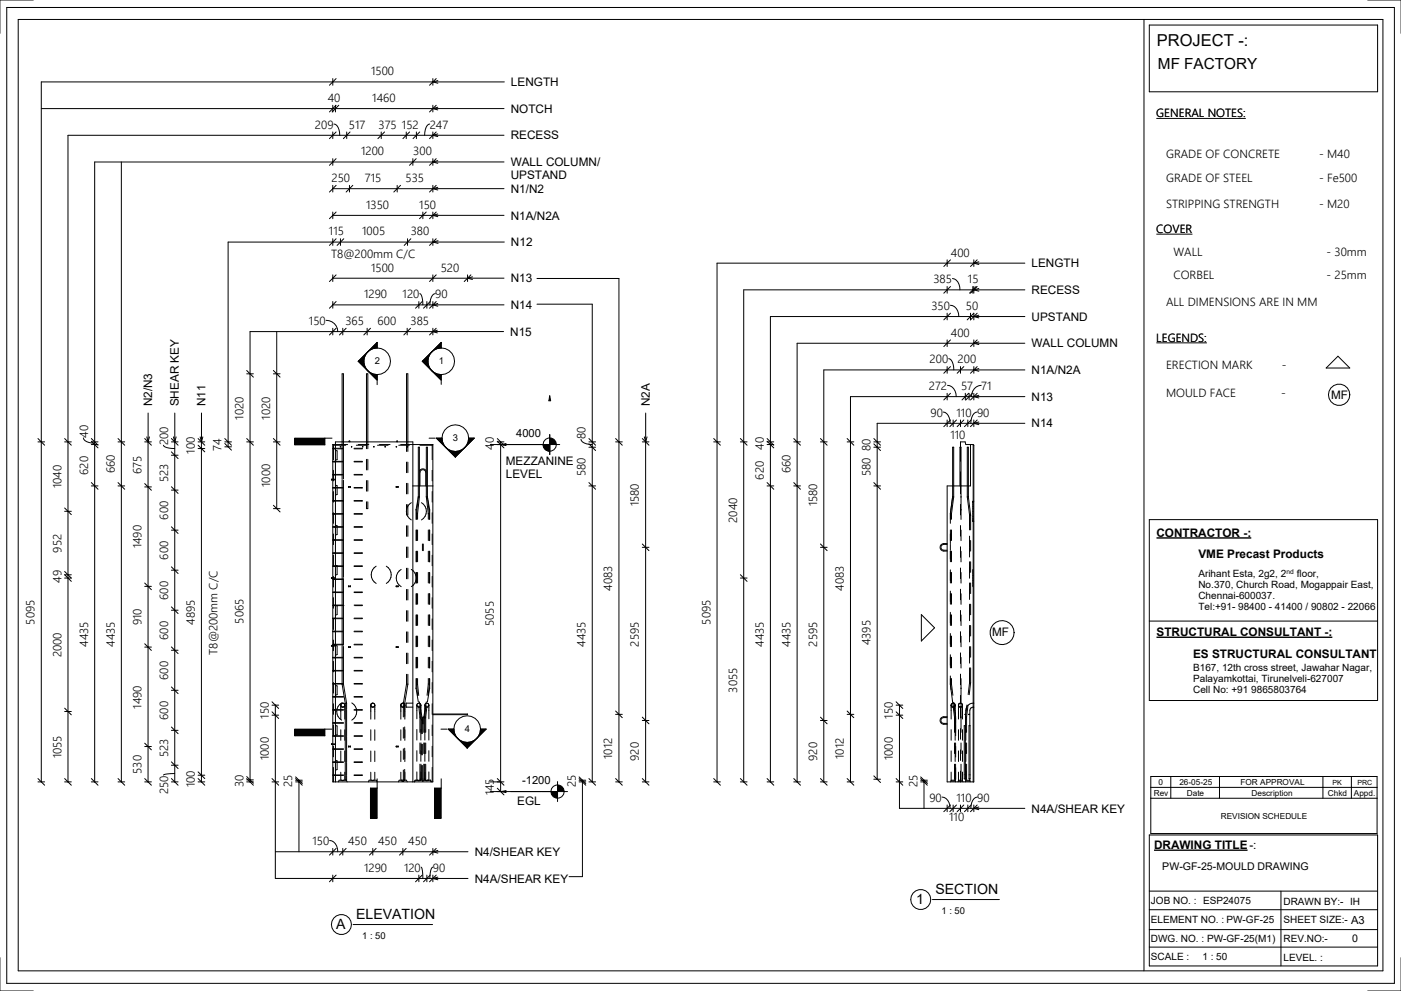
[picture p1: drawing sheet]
<svg xmlns="http://www.w3.org/2000/svg" width="420mm" height="297mm" viewBox="0 0 420 297" stroke-linecap="round" stroke-linejoin="round" font-family="sans-serif">
<g fill="#000">
<path d="M129.5 105.5l-.7 .8-.5 2h-1.7zM126.6 108.3h1.7l.1 1 1.1 1.8zM132.3 102.7v1.6l-2 .5-.8 .7zM129.5 111.1l.8 .7 2 .5v1.7zM88.4 131.4h9v2h-9zM102.1 133.9v.1zM105.4 133.9v.1zM108.8 133.9v.1zM112.1 133.9v.1zM115.5 133.9v.1zM118.8 133.9v.1zM122.2 133.9v.1z"/>
<path d="M130.9 131.4h1.6l.6 2 .6 .8zM136.5 135.4l1.1-.2 1.8-1-2.9 2.8zM133.7 134.2l1.8 1 1 .2v1.6zM140.5 131.4h1.7l-2.8 2.8 1-1.8zM150.2 133.3l1.5-.3v.5zM162.8 133.3h2v2a2 2 0 0 1-2-2zM164.8 131.3a2 2 0 0 1 2 2h-2zM289.4 214.1v.2zM290.6 214.1v.2zM130.3 236.3h2v9h-2z"/>
<path d="M162.8 133.3a2 2 0 0 0 2 2v-2zM164.8 118.6l-.2 1.5h.5z"/>
</g>
<g fill="none" stroke="#000" stroke-width=".3">
<path d="M99.8 23.6v2M99.8 31.6v2M99.8 39.6v2M100.1 37.2a3 3 0 0 1 1.8 3.4M100.6 31.6v2M100.8 39.6l-2 2M100.8 31.6l-2 2M100.8 23.6l-2 2M101.6 31.6l-2 2M104 39.6v2M105 39.6l-2 2M114.3 39.6v2"/>
<path d="M115.3 39.6l-2 2M121.8 39.6v2M122.8 39.6l-2 2M124.9 39.6v2M125.9 39.6l-2 2M128.8 37.2a3.1 3.1 0 0 0-1.5 3.4M129.8 23.6v2M129.8 31.6v2M129.8 39.6v2M130.8 39.6l-2 2M130.8 31.6l-2 2M130.8 23.6l-2 2"/>
<path d="M131.3 32.1l-1.5 .5 1.5 .4M131.3 24.2l-1.5 .4 1.5 .4M151.1 32.6h-138.7M151.2 24.6h-138.8v209.8M36.4 48.6v83.9M99.8 47.6v2M99.8 55.6v2M100.8 55.6l-2 2M100.8 47.6l-2 2M104.8 55.6v2M105.8 55.6l-2 2M119.1 55.6v2"/>
<path d="M120.1 55.6l-2 2M123.8 47.6v2M124.8 47.6l-2 2M129.8 47.6v2M129.8 55.6v2M130.8 55.6l-2 2M130.8 47.6l-2 2M131.3 56.2l-1.5 .4 1.5 .4M131.3 48.2l-1.5 .4 1.5 .4M131.3 40.2l-1.5 .4 1.5 .4M151.1 40.6h-130.7v193.8M151.1 48.6h-122.7v185.8"/>
<path d="M151.1 56.6h-51.3M99.8 63.6v2M99.8 71.6v2M100.8 71.6l-2 2M100.8 63.6l-2 2M102.1 71.6v2M103.1 71.6l-2 2M122.2 71.6v2M123.2 71.6l-2 2M126.8 63.6v2M127.8 63.6l-2 2M129.8 63.6v2"/>
<path d="M129.8 71.6v2M130.8 71.6l-2 2M130.8 63.6l-2 2M131.3 64.2l-1.5 .4 1.5 .4M131.4 72.2l-1.5 .4 1.5 .4M151.1 64.6h-51.3M151.2 72.6h-82.8v61.4M284 78.9h-69v53.6M83 99.4v53.1M97.8 96a3.4 3.4 0 0 1 3.5 3.4M99.6 99.4h-24.6v135M99.8 82.4v2"/>
<path d="M99.8 90.4v2M99.8 98.4v2M100.8 98.4l-2 2M100.8 82.4l-2 2M100.8 90.4l-2 2M102.8 98.4v2M103.8 98.4l-2 2M110.1 98.4v2M111.1 98.4l-2 2M122.1 98.4v2M123.1 98.4l-2 2M125.6 90.4v2"/>
<path d="M125.9 88a3.9 3.9 0 0 1 .9 3.4M126.6 90.4l-2 2M128 90.4v2M129 90.4l-2 2M129.8 82.4v2M129.8 90.4v2M129.8 98.4v2M130.5 88a3 3 0 0 0-1.6 3.4M130.8 98.4l-2 2M130.8 82.4l-2 2M130.8 90.4l-2 2M131.1 99l-1.5 .4 1.5 .4"/>
<path d="M131.3 91l-1.5 .4 1.5 .4M140.2 82.4v2M141.2 82.4l-2 2M141.7 83l-1.5 .4 1.5 .4M151 99.4h-51.2M151.1 83.4h-51.3M151.1 91.4h-51.3M161 91.2h16.6v143.2M161 83.5h24.6v150.9M284 86.9h-61v45.6M284 94.9h-53v37.6M74 112.1h2"/>
<path d="M74 111.1l2 2M82 112.1h2M82 111.1l2 2M126.6 108.3l5.7 5.7v-1.7M126.6 108.3h1.7M128.3 108.3a4 4 0 0 0 4 4M132.3 104.3a4 4 0 0 1 4 4 4 4 0 0 1-4 4M132.3 104.3a4 4 0 0 0-4 4 4 4 0 0 0 4 4M132.3 104.3a4 4 0 0 0-4 4M132.3 104.3v-1.6l-5.7 5.6M132.3 114.3v.9M164.8 118.6l.3 1.5h-.5z"/>
<path d="M284 102.9h-45v29.6M284 110.9h-37v21.6M284 118.9h-29v13.6M401.2 106.8l3.5 3.5h-7.1zM11.4 132.5h2M11.4 131.5l2 2M19.4 132.5h2M19.4 131.5l2 2M25 131.3a3.1 3.1 0 0 0 3.4 1.6M27.4 133.3h2M27.4 132.5h2M27.4 131.5l2 2"/>
<path d="M27.4 132.3l2 2M43.4 132.5h2M43.4 131.5l2 2M44 131l.4 1.5 .4-1.5M44.4 123.8v110.6M49 133.5a3.7 3.7 0 0 0 3.4 1M51.4 132.5h2M51.4 135.5l2 2M51.4 136.5h2M51.4 131.5l2 2M52 131l.4 1.5 .4-1.5M52.4 123.8v110.6"/>
<path d="M59.4 132.5h2M59.4 133.5l2 2M59.4 134.5h2M59.4 131.5l2 2M60 131l.4 1.5 .4-1.5M60.4 123.8v110.6M67.4 132.5h2M67.4 133l2 2M67.4 134h2M67.4 131.5l2 2M74 132.5h2M74 131.5l2 2"/>
<path d="M82 132.5h2M82 131.5l2 2M97.4 131.4v2h-9v-2h11.1M99.8 133.3v101.1h30v-101.1M99.8 133.3h4.4M99.8 133.3l.2 .2M100 133.5v4.3M100 133.5h3.7M100.6 135l.5 .2v2.6l-.5 .2M102.1 133.9v.1zM102.6 134.4v-22.3h.4v22.3l-3.2 .1 3.2 .1v3.7l-3.2 .1 3.2 .1v3.7l-3.2 .1 3.2 .1v1.2M102.6 134.6v3.7"/>
<path d="M102.6 138.5v3.7M104.7 132.5v-.3h.2v.3M104.7 132.3h.2M105.4 133.9v.1zM106.2 134.4h2.4v.2h-2.4M106.2 138.3h2.4v.2h-2.4M106.8 133.5h3.2M107.4 133.3h3.2M108.8 133.9v.1zM109.9 134.5v-22.4h.4v22.4M109.9 137.7v3.2M110.3 137.7v3.2"/>
<path d="M112.1 133.9v.1zM113.2 133.5h3.2M113.8 133.3h3.2M115.5 133.9v.1zM118.8 133.9v.1zM119 132.3h.2M119 132.5v-.3h.2v.3M119.6 133.5h3.1M120.1 133.3h9.7M121.9 135.4v-23.3h.4v23.3M121.9 138.5v3.2M122.2 133.9v.1z"/>
<path d="M122.3 138.5v3.2M125.9 133.5h3.7M128.7 131.4h1.8M129.6 133.5v4.3M129.8 133.3l-.2 .2M132.5 131.4a4 4 0 0 1 4-4 4 4 0 0 1 4 4M132.5 131.4a4 4 0 0 0 4 4 4 4 0 0 0 4-4M132.5 131.4a4 4 0 0 0 4 4M132.5 131.4h-1.6l5.6 5.6M136.5 135.4v1.6M140.5 131.4a4 4 0 0 1-4 4M140.5 131.4h1.7l-5.7 5.6"/>
<path d="M147 133.3h20.8M150.2 133.3l1.5-.3v.5zM162.8 133.3a2 2 0 0 0 2 2M164.8 130.3v6M174.2 131.7a3.1 3.1 0 0 0 3.4 1.6M176.6 132.5h2M176.6 134.1h2M176.6 133.1l2 2M176.6 131.5l2 2M184.6 132.5h2M184.6 131.5l2 2M192.6 132.5h2"/>
<path d="M192.6 131.5l2 2M193.2 131l.4 1.5 .4-1.5M193.6 123.8v110.6M284 126.9h-21v5.6M291.8 133.3h-2.2l-.2-.8h-1.4v5.8M291.8 133.3v101.1M291.8 133.3l.2 .2v100.9h-8v-88.7h7v-12.4M19.4 152.3l2 2M19.4 153.3h2M27.4 145.7h2M27.4 144.7l2 2M43.4 145l2 2"/>
<path d="M43.4 146h2M51.4 157.9l2 2M51.4 158.9h2M51.4 145.9l2 2M51.4 146.9h2M82 152.5h2M82 151.5l2 2M99.5 143.7v.2M100 141v3.2M100 147.4v3.1M100 153.7v3.2M100.6 145.4l.5 .2v2.6l-.5 .2"/>
<path d="M100.6 157.4l.5 .2v2.6l-.5 .2M100.6 143.7h-1.2v.2h1.2M102.6 142.4v1.3M102.6 143.9v2.2M102.6 146.3v3.8M102.6 150.2v3.8M102.6 154.1v3.8M102.6 158.1v3.7M103 144v2.1l-3.2 .1 3.2 .1v3.8h-3.2l3.2 .1v3.8l-3.2 .1h3.2v3.8l-3.2 .1 3.2 .1v3.7l-3.2 .1 3.2 .1v3.7l-3.2 .1 3.2 .1v3.8h-3.2l3.2 .1v3.3M104.5 145.9h.6v.2h-.6zM104.5 145.9v.2M105 145.9v.2"/>
<path d="M106.2 142.2h2.4v.2h-2.4M106.2 146.1h2.4v.2h-2.4M106.2 150.1h2.4v.1h-2.4M106.2 154h2.4v.1h-2.4M106.2 157.9h2.4v.2h-2.4M109.9 150.4v2.1h.4v-2.1M109.9 144.1v3.1M110.3 144.1v3.1M118.8 145.9h.6v.2h-.6zM119.3 145.9v.2M121.9 144.9v3.2M121.9 151.3v3.1"/>
<path d="M121.9 157.6v3.2M122.3 144.9v3.2M122.3 151.3v3.1M122.3 157.6v3.2M123.3 150.7a2.99 2.99 0 0 0 0 5.2M123.8 145.7h6M124.8 158.9v3.2M124.9 158.9v3.2M125.2 158.9v3.2M125.3 149.8a17.4 17.4 0 0 0-.5 5.9M125.4 149l-.1 .6M125.4 149v-14.9h.4v14.8l-.6 6.8"/>
<path d="M125.4 149l-.5 6.7M125.9 145.7v-4a.87 .87 0 0 1 .9-.9 .87 .87 0 0 1 .9 .9v4M126.4 150.7a2.99 2.99 0 0 1 0 5.2M127.8 141.3a1.11 1.11 0 0 0-1-.7 1.11 1.11 0 0 0-1 .7M127.8 149h.1M128.2 149h.1M128.2 149l.5 6.7M128.2 149v-14.9h-.4v14.8l.6 5.1M128.2 149l.1 .6M128.3 149.8a17.4 17.4 0 0 1 .5 5.9M128.4 154h.1M128.4 154v1.7"/>
<path d="M128.4 158.9v3.2M128.7 158.9v3.2M128.8 158.9v3.2M129.6 141v3.2M129.6 147.4v3.1M129.6 153.7v3.2M176.6 145.7h2M176.6 144.7l2 2M285 158.9v3.2M285.3 158.9v3.2M285.3 154v1.7M285.3 154l.7-5.1v-14.8h-.4v14.8l-.6 5v1.8"/>
<path d="M285.3 154h.1M285.6 149.1l-.6 4.7v3.1M287.8 145.7v-11.6h.4v21.6M288 141.5v6.5M288 151.2v3.2M288 157.6v3.1M288.2 158.9v3.2M290.7 154.4v.1M290.7 154.4l-.7-5.5v-14.8h.4v14.8a41.4 41.4 0 0 1 .6 10M290.7 154.4h.1M290.7 154.5v4.4M292 150.3h-.3v6h.3"/>
<path d="M19.4 171.3l2 2h-2M21.4 172.3h-2l2 2M43.4 174.8l2 2M43.4 175.8h2M51.4 169.9l2 2M51.4 170.9h2M99.5 173.2v.2M100 160.1v3.2M100 166.4v3.2M100 172.8v3.2M100 179.2v3.2M100.6 169.4l.5 .2v2.6l-.5 .2"/>
<path d="M100.6 173.2h-1.2v.2h1.2M102.6 162v3.7M102.6 165.9v3.8M102.6 169.8v3.4M102.6 173.4v.2M102.6 173.7v3.8M102.6 177.6v3.8M103 173.5l-3.2 .1 3.2 .1v3.8l-3.2 .1h3.2v3.8l-3.2 .1 3.3 .1M104.5 175.7h.6v.2h-.6zM104.5 175.7v.2M105 175.7v.2M106.2 161.8h2.4v.2h-2.4"/>
<path d="M106.2 165.7h2.4v.2h-2.4M106.2 169.7h2.4v.1h-2.4M106.2 173.6h2.4v.1h-2.4M106.2 177.5h2.4v.1h-2.4M112.8 169.7a2.99 2.99 0 0 0 0 5.2M115.8 169.7a2.99 2.99 0 0 1 0 5.2M118.8 175.7h.6v.2h-.6zM119.3 175.7v.2M120.3 170.7a2.99 2.99 0 0 0 0 5.2M121.9 164v3.2M121.9 170.3v3.2M121.9 176.7v3.2"/>
<path d="M122.3 164v3.2M122.3 170.3v3.2M122.3 176.7v3.2M123.3 170.7a2.99 2.99 0 0 1 0 5.2M124.8 165.3v3.2M124.8 171.6v3.2M124.8 178v3.2M124.9 165.2v3.2M124.9 171.6v3.2M124.9 178v3.1M125.2 165.2v3.2M125.2 171.6v3.2"/>
<path d="M125.2 178v3.1M126.7 163.1v2M126.9 163.1v2M128.4 165.2v3.2M128.4 171.6v3.2M128.4 178v3.1M128.7 165.2v3.2M128.7 171.6v3.2M128.7 178v3.1M128.8 165.3v3.2M128.8 171.6v3.2M128.8 178v3.2"/>
<path d="M129.6 160.1v3.2M129.6 166.4v3.2M129.6 172.8v3.2M129.6 179.2v3.2M192.6 163.1l2 2M192.6 164.1h2M284 163.2a1.75 1.75 0 0 0-1.7 .4 .87 .87 0 0 0 .7 1.4h1M284 163h-1a1.13 1.13 0 0 0-1.1 1.1 1.13 1.13 0 0 0 1.1 1.1h1M285 160.1v2.9M285 163.2v1.8M285 165.2v2.5M285 170.8v3.2"/>
<path d="M285 177.2v3.2M285 165.2v3.2M285 171.6v3.2M285 178v3.1M285.3 165.2v3.2M285.3 171.6v3.2M285.3 178v3.1M288 163.9v3.2M288 170.3v3.2M288 176.6v3.2M288.2 165.3v3.2M288.2 171.6v3.2"/>
<path d="M288.2 178v3.2M290.7 160.7v6.3M290.7 168.4v5M290.7 174.8v4.9M291 162v3.2M291 168.4v3.2M291 174.8v3.1M291.7 170.7v5.2M43.4 193l2 2M43.4 194h2M51.4 193.9l2 2M51.4 194.9h2"/>
<path d="M51.4 181.9l2 2M51.4 182.9h2M99.5 193.5v.2M100 185.5v3.2M100 191.9v3.2M100 198.3v3.1M100.6 181.4l.5 .2v2.6l-.5 .2M100.6 193.7h-1.2v-.2l1.2-.1 .5 .2v2.6l-.5 .2M102.6 181.6v3.7M102.6 185.5v3.7M102.6 189.4v3.8M102.6 193.3v.2"/>
<path d="M102.6 193.7v3.4M102.6 197.2v3.8M103 181.6v3.7l-3.2 .1 3.2 .1v3.7l-3.2 .1 3.2 .1v3.8h-3.2l3.2 .2M103 193.8v3.3l-3.2 .1h3.2v3.8l-3.2 .1h3.2v3.8l-3.2 .1 3.2 .1M104.5 193.9h.6v.2h-.6zM104.5 193.9v.2M105 193.9v.2M106.2 181.4h2.4v.2h-2.3M106.2 185.3h2.4v.2h-2.4M106.2 189.2h2.4v.2h-2.4M106.2 193.2h2.4v.1h-2.4M106.2 197.1h2.4v.1h-2.4"/>
<path d="M118.8 193.9h.6v.2h-.6zM119.3 193.9v.2M121.9 183.1v3.1M121.9 189.4v3.2M121.9 195.8v3.2M122.3 183.1v3.1M122.3 189.4v3.2M122.3 195.8v3.2M124.8 184.4v3.1M124.8 190.7v3.2M124.8 197.1v3.2M124.9 184.3v3.2"/>
<path d="M124.9 190.7v3.2M124.9 197v3.2M125.2 184.3v3.2M125.2 190.7v3.2M125.2 197v3.2M128.4 184.3v3.2M128.4 190.7v3.2M128.4 197v3.2M128.7 184.3v3.2M128.7 190.7v3.2M128.7 197v3.2M128.8 184.4v3.1"/>
<path d="M128.8 190.7v3.2M128.8 197.1v3.2M129.6 185.5v3.2M129.6 191.9v3.2M129.6 198.3v3.1M276.3 184.3l3.9 3.9-3.9 4zM285 183.6v3.2M285 189.9v3.2M285 196.3v3.2M285 184.3v3.2M285 190.7v3.2M285 197v3.2"/>
<path d="M285.3 184.3v3.2M285.3 190.7v3.2M285.3 197v3.2M288 183v3.2M288 189.4v3.2M288 195.7v3.2M288.2 184.4v3.1M288.2 190.7v3.2M288.2 197.1v3.2M290.7 181.1v5M290.7 187.5v4.9M290.7 193.9v4.9"/>
<path d="M291 181.1v3.2M291 187.5v3.2M291 193.9v3.1M19.4 212.3l2 2M19.4 213.3h2M51.4 218l2 2M51.4 219h2M51.4 205.9l2 2M51.4 206.9h2M81.6 210.4l2 2M81.6 211.4h2M81.6 213.4l2 2"/>
<path d="M81.6 214.4h2M82.6 211.4v52h17.2M100 204.6v3.2M100 211v3.2M100 217.3v3.2M100.6 205.4l.5 .2v2.6l-.5 .2M100.6 217.5l.5 .2v2.6l-.5 .2M102.2 211.4l.1 .3 .5 .3M102.2 211.4v4.2M102.2 218.8v3.2M102.2 211.4l.2 .4 .4 .2M102.3 211.1l-.1 .3"/>
<path d="M102.3 211.1h.1M102.4 210.7a2.99 2.99 0 0 0 0 5.2M102.6 201.1v3.8M102.6 205.1l.6 3.7M102.8 210.8l-.5 .3M102.8 210.8l.5 .3 .1 .3M102.8 210.8l-.3 .1-.3 .5M102.8 210.8l.4 .2 .2 .4M103 205.1h.1M103 205.1l.6 3.7M103 208.8l-3.2 .1 3.2 .1M103 212.7l-3.2 .1 3.2 .1"/>
<path d="M103 216.7h-3.2l3.2 .1M103.2 209l.3 1.9v1.8M103.4 211.4l-.2 .4-.4 .2M103.4 211.4l-.3 .5-.3 .1M103.4 211.4v4.2M103.4 218.8v3.2M103.5 212.9v3.8M103.5 216.8v3.8M103.6 209l.3 3.7M103.9 212.9v3.8M103.9 216.8v3.8M105.5 210.7a2.99 2.99 0 0 1 0 5.2"/>
<path d="M106.2 201h2.4v.1h-2.4M106.2 204.9h2.4v.2h-2.4M106.2 208.8h2.4v.2h-2.4M106.2 212.7h2.4v.2h-2.4M106.2 216.7h2.4v.1h-2.4M111.2 211.4l.1 .3 .5 .3M111.2 211.4v4.2M111.2 218.8v3.2M111.2 211.4l.2 .4 .4 .2M111.3 211.1l-.1 .3M111.3 211.1h.1M111.8 210.8l-.5 .3"/>
<path d="M111.8 210.8l.5 .3 .1 .3M111.8 210.8l-.3 .1-.3 .5M111.8 210.8l.4 .2 .2 .4M112.4 211.4l-.2 .4-.4 .2M112.4 211.4l-.3 .5-.3 .1M112.4 211.4v4.2M112.4 218.8v3.2M120.2 211.4l.1 .3 .5 .3M120.2 211.4v4.2M120.2 218.8v3.2M120.2 211.4l.2 .4 .4 .2M120.3 211.1l-.1 .3"/>
<path d="M120.3 211.1h.1M120.8 210.8l-.5 .3M120.8 210.8l.5 .3 .1 .3M120.8 210.8l-.3 .1-.3 .5M120.8 210.8l.4 .2 .2 .4M120.9 218.1v3.2M121.3 217.9l.1 4.1M121.4 211.4l-.2 .4-.4 .2M121.4 211.4l-.3 .5-.3 .1M121.4 211.4v.1M121.9 202.2v3a30.7 30.7 0 0 0-1 9.7M122.3 202.2v3a30.7 30.7 0 0 0-.9 10.4"/>
<path d="M123.8 210.8h-2v1.2h2M124.8 203.4a21.6 21.6 0 0 0 .6 7M124.9 203.4l.3 5.1M125 211.4v4.1M125 218.7v3.2M125 211.4a.6 .6 0 0 0 .6 .6 .6 .6 0 0 0 .6-.6M125 211.4a.6 .6 0 0 1 .6-.6 .6 .6 0 0 1 .6 .6M125.2 203.4l.4 5.1M125.6 211.7l.3 3.3v4.6M125.8 210.4a29.4 29.4 0 0 1 .8 9.5M125.9 211.6l.3 3.4v4.6M126.2 211.4v4.1"/>
<path d="M126.2 218.7v3.2M126.2 215.2l.1 .5M126.3 215.7v.1M126.3 215.8v4.1M126.7 215v2M126.9 215v2M127.4 211.4v10.5M127.4 211.4a.6 .6 0 0 0 .6 .6 .6 .6 0 0 0 .6-.6M127.4 211.4a.6 .6 0 0 1 .6-.6 .6 .6 0 0 1 .6 .6M127.7 211.6l-.4 3.4M127.8 210.4a28.2 28.2 0 0 0-.7 9.2M128 211.6l-.4 3.4v4.6"/>
<path d="M128.4 203.4l-.4 5M128.6 211.4v4.1M128.6 218.7v3.2M128.7 203.4l-.3 5.1M128.8 203.4a21.6 21.6 0 0 1-.6 7M129.6 204.6v3.2M129.6 211v3.2M129.6 217.3v3.2M129.8 214.1h10.4v.2h-10.4M184.6 213.2l2 2M184.6 214.2h2M192.6 215l2 2"/>
<path d="M192.6 216h2M284 215.1a1.75 1.75 0 0 0-1.7 .4 .87 .87 0 0 0 .7 1.4h1M284 214.9h-1a1.13 1.13 0 0 0-1.1 1.1 1.13 1.13 0 0 0 1.1 1.1h1M285 202.7v2.6l.6 5M285 203.4l.2 3.4M285.2 211.4l.1 .3 .5 .3M285.2 211.4v4.2M285.2 218.7v3.2M285.2 211.4l.2 .4 .4 .2M285.3 211.1l-.1 .3M285.3 211.1h.1M285.3 203.4l.4 5"/>
<path d="M285.5 210.9l-.2 .2M285.6 210l.6 4.9v4.7M285.8 210.8l-.3 .1M285.8 210.8l.5 .3 .1 .3M285.8 210.8l-.3 .1-.3 .5M285.8 210.8l.3 .1M286 210.6l.5 4.3M286.1 211.9l-.3 .1M286.1 210.9l.3 .5M286.1 211.6l.4 3.3M286.3 211.7l-.2 .2M286.4 211.4l-.1 .3"/>
<path d="M286.4 211.4l-.3 .5-.3 .1M286.4 211.4v4.2M286.4 218.7v3.2M286.5 214.9v4.7M286.5 215.1v1.8M286.5 217.1v3.5M287.4 211.4l.1 .3 .5 .3M287.4 211.4v4.2M287.4 218.8v3.1M287.4 211.4l.2 .4 .4 .2M287.5 211.1l-.1 .3M287.5 211.1h.1"/>
<path d="M287.8 211.8v.2M288 210.8l-.5 .3M288 210.8l-.3 .1-.3 .5M288 210.8h.1M288 210.8l.5 .3 .1 .3M288 212h.1M288 202.1v3.2M288 208.5v2.3M288 212v3.3M288 218.4v3.2M288 210.8l.4 .2 .2 .4M288.2 203.4v16.2"/>
<path d="M288.6 211.4l-.2 .4-.4 .2M288.6 211.4l-.3 .5-.3 .1M288.6 211.4v4.2M288.6 218.7v3.2M289.1 217.6h.3v15.8l-.1 .2-.2-.2zM289.4 214.1v.2zM289.6 218.7v3.2M289.9 211.4l-.4 3.6v4.6M290.2 211.4l-.4 3.6v4.6M290.6 217.6h.3v15.8l-.2 .2-.1-.2zM290.6 214.1v.2zM290.7 204.6l-.4 3.6"/>
<path d="M290.7 200.2v4.4M291 200.2v4.4l-.4 3.7M292 212h-.2a1 1 0 0 0-1 1v4.6M292 210.8h-.2a2.2 2.2 0 0 0-2.2 2.2v2.6M11.4 234.4h2M11.4 233.4l2 2M19.4 234.4h2M19.4 233.4l2 2M27.4 234.4h2M27.4 233.4l2 2M43.4 234.4h2M43.4 222.8l2 2"/>
<path d="M43.4 223.8h2M43.4 233.4l2 2M51.4 234.4h2M51.4 233.4l2 2M51.4 228.4l2 2M51.4 229.4h2M52.4 231.9l-2.4 .1-1 .4M59.4 234.4h2M59.4 233.4l2 2M59.4 231.4l2 2M59.4 232.4h2M74 233.8h2"/>
<path d="M74 234.4h2M74 232.8l2 2M74 233.4l2 2M81.6 234.4h2M81.6 233.4l2 2M88.6 233.9h2M88.6 234.4h2M88.6 232.9l2 2M88.6 233.4l2 2M89.6 233.9v21.5M99.5 223v.2M100 223.7v3.2"/>
<path d="M100 230.1v4.3M100.6 227.9l.5 .2v2.6l-.5 .2M100.6 234.4v-101.9h23.2v101.9M100.6 223h-1.2v.2h1.2M102.2 225.1v3.2M102.2 231.5v2.4M102.7 234l-1-.1-.2 .5M102.7 234h.1M102.7 234l1.2-.1 .2 .5M103 220.6l-3.2 .1h3.2M103 224.5l-3.2 .1 3.2 .1M103 228.4l-3.2 .1 3.2 .1"/>
<path d="M103 232.3l-3.2 .1 3.2 .1M103.4 225.1v3.2M103.4 231.5v2.4M103.5 232.5v1.3h.4v-1.3M103.5 220.7v3.8M103.5 224.7v3.7M103.5 228.6v3.7M103.9 220.7v3.8M103.9 224.7v3.7M103.9 228.6v3.7M104.5 223.7h.6v.2h-.6zM104.5 223.7v.2"/>
<path d="M105 223.7v.2M106.2 220.6h2.4v.1h-2.4M106.2 224.5h2.4v.2h-2.4M106.2 228.4h2.4v.2h-2.4M106.2 232.3h2.4v.2h-2.4M111.2 225.1v3.2M111.2 231.5v2.4M111.7 234l-1-.1-.2 .5M111.7 234h.1M111.7 234l1.2-.1 .2 .5M112.4 225.1v3.2M112.4 231.5v2.4"/>
<path d="M118.8 223.7h.6v.2h-.6zM119.3 223.7v.2M119.5 234.4l.2-.5h2.2l.2 .5M120.2 225.1v3.2M120.2 231.5v2.4M120.4 233.9l.4 .4 .4-.4M120.9 230.8v3h.4M120.9 224.5v3.2M121.3 224.3l.1 4M121.3 230.7l.1 3.2M124.5 233.9l1 .1M124.5 233.9l-.2 .5"/>
<path d="M125 225v3.2M125 231.4v2.5M125.5 234h.1M125.6 234h.1M125.7 234h-.1M125.8 234l.9-.1 .1 .3 .1-.3 1 .1M125.8 234h-.1M125.8 233.9v.1M125.9 229.1v4.5h.3v-4.5M125.9 222.7v3.2M126.2 225v3.2M126.2 231.4v2.5"/>
<path d="M126.2 222.7v3.2M126.3 229.5v4.1h.3v-4.1M126.3 223.1v3.2M126.6 223.1v3.2M127.1 229.1v4.5h.5v-4.5M127.1 222.7v3.2M127.3 222.7l.1 5.5M127.3 229.1l.1 4.8M127.6 222.7v3.2M127.9 234h.1M128 234h.1M128.1 234h-.1"/>
<path d="M128.2 234l.9-.1 .2 .5M128.2 234h-.1M128.2 233.9v.1M128.6 225v3.2M128.6 231.4v2.5M129.6 223.7v3.2M129.6 230.1v4.3M132.3 233.5v11.8h-2v-9h2M147 234.4h3.2M147 237.3h3.2M174.6 234.4v28.4h-4M176.6 234.4h2"/>
<path d="M176.6 233.4l1 1M177.6 234.4l1 1M184.6 234.4h2M184.6 233.4l2 2M192.6 234.4h2M192.6 233.4l2 2M269.7 234.4v7.9h14.3M277.1 234.4v7.9M285 234.4l.2-.5h1.1l.2 .5M285.1 234.2h1.3M285.2 225.1v3.2M285.2 231.5v2.5"/>
<path d="M286.2 229.1v4.5h.3v-3.5M286.2 222.7v3.2M286.4 225.1v3.2M286.4 231.5v2.5M286.5 222.7v3.2M286.5 229.1v4.5M286.5 223.8v3.2M287.2 234.4l.2-.5h1.1l.2 .5M287.3 234.2h1.4M287.4 225.1v3.2M287.4 231.5v2.5M288 224.8v3.2"/>
<path d="M288 231.2v3.2M288.2 229.1v4.5h-.2M288.2 222.7v3.2M288.6 225.1v3.2M288.6 231.5v2.5M289.4 234.4l.2-.5h1.1l.2 .5M289.5 229.1v4.5h.3v-4.5M289.5 222.7v3.2M289.5 234.2h1.3M289.6 225.1v3.2M289.6 231.5v2.5M289.8 222.7v3.2"/>
<path d="M290.8 233.5v.5M82.6 255.4h57.7M98.8 252a3 3 0 0 1 2.5 3.4M99.8 254.3v2.1M100.8 254.3l-2 2.1M102.8 254.3v2.1M103.8 254.3l-2 2.1M111.8 254.3v2.1M112.8 254.3l-2 2.1M120.8 254.3v2.1M121.8 254.3l-2 2.1M129.8 254.3v2.1"/>
<path d="M130.8 254.3l-2 2.1M131.3 255l-1.5 .4 1.5 .4"/>
<circle cx="401.5" cy="118.4" r="3.2"/>
<circle cx="164.8" cy="133.3" r="2"/>
<circle cx="300.5" cy="189.7" r="3.6"/>
</g>
<path d="M154.8 127.9h7.4v3.8h-7.4z" fill="#fff"/>
<g fill="none" stroke="#000" stroke-width=".3">
<path d="M150.2 237.3l1.5-.3v.6zM150.2 237.3h20M167.2 234.3v6"/>
<circle cx="167.2" cy="237.3" r="2"/>
</g>
<path d="M150.2 237.3l1.5-.3v.6zM165.2 237.3h2v2a2 2 0 0 1-2-2zM167.2 235.3a2 2 0 0 1 2 2h-2z" fill="#000"/>
<path d="M156.5 231.9h8.6v3.9h-8.6z" fill="#fff"/>
<g fill="none" stroke="#000" stroke-width=".3">
<path d="M2 2.2h416.1v292.6h-416.1zM5.5 5.8h409.2v285.3h-409.2zM10 0h-10v10M343 5.8v285.3M344.6 7.5h68.5v20h-68.5zM410.1 0h10v10M284 77.9v2M284 78.9h23.3M285 77.9l-2 2M292 77.9v2M293 77.9l-2 2M293.5 78.5l-1.5 .4 1.5 .4"/>
<path d="M284 85.9v2M284 93.9v2M284 94.9h23.3M284 86.9h23.3M285 91.5a3 3 0 0 1 2.5 3.4M285 93.9l-2 2M285 85.9l-2 2M285.6 83.5a3 3 0 0 1 2.2 3.4M290 95.9l2-2v2M291 93.9v2l2-2M291.7 85.9v2M292 86.9l1.5 .4"/>
<path d="M292 85.9v2M292 86.9l-1 1M292.7 85.9l-2 2M293 85.9l-1 1M293.5 94.5l-1.5 .4 1.5 .4M293.5 86.5l-1.5 .4M107.4 108.3l5.7 5.7v-1.7M107.4 108.3h1.7M109.1 108.3a4 4 0 0 0 4 4M113.1 104.3a4 4 0 0 1 4 4 4 4 0 0 1-4 4M113.1 104.3a4 4 0 0 0-4 4 4 4 0 0 0 4 4M113.1 104.3a4 4 0 0 0-4 4"/>
<path d="M113.1 104.3v-1.6l-5.7 5.6M113.1 114.3v1M284 101.9v2M284 109.9v2M284 117.9v2M284 110.9h23.3M284 102.9h23.3M284 118.9h23.3M284.1 115.5a3.1 3.1 0 0 1 2.6 3.4M284.5 107.5a3.1 3.1 0 0 1 1.5 3.4M285 109.9l-2 2M285 117.9l-2 2"/>
<path d="M285 101.9l-2 2M288 109.9v2M289 109.9l-2 2M289.4 117.9v2M290.4 117.9l-2 2M290.6 117.9v2M291.6 117.9l-2 2M292 101.9v2M292 109.9v2M292 117.9v2M293 117.9l-2 2M293 101.9l-2 2"/>
<path d="M293 109.9l-2 2M293.5 110.5l-1.5 .4 1.5 .4M293.5 102.5l-1.5 .4 1.5 .4M293.5 118.5l-1.5 .4 1.5 .4M294.2 115.5a3.2 3.2 0 0 0-2.9 3.4M35.4 132.5h2M35.4 131.5l2 2M36.4 132.5v101.9M149.1 132.3l2 2M149.1 133.3h2M149.1 131.5l2 2M149.1 132.5h2"/>
<path d="M150.1 132.5v104.8M214 132.5h2M214 131.5l2 2M215 132.5v101.9M222 132.5h2M222 131.5l2 2M223 132.5v101.9M230 133.3h2M230 132.5h2M230 132.3l2 2M230 131.5l2 2M231 132.5v101.9"/>
<path d="M238 132.5h2M238 131.5l2 2M239 132.5v101.9M246 132.5h2M246 131.5l2 2M247 132.5v101.9M254 132.5h2M254 131.5l2 2M255 132.5v101.9M262 132.5h2M262 133.1l2 2M262 134.1h2"/>
<path d="M262 131.5l2 2M263 132.5v101.1M282.8 123.5a2.98 2.98 0 0 1 2.1 3.4M284 126.9h23.3M284 125.9v2M285 125.9l-2 2M285.8 125.9v2M286.8 125.9l-2 2M288 125.9v2M289 125.9l-2 2M290.2 125.9v2M291.2 125.9l-2 2"/>
<path d="M292 125.9v2M293 123.5a2.99 2.99 0 0 0-1.9 3.4M293 125.9l-2 2M293.5 126.5l-1.5 .4 1.5 .4M35.4 144.7l2 2M35.4 145.7h2M230 145.7h2M230 144.7l2 2M238 145.7h2M238 144.7l2 2M262 145.7h2M262 144.7l2 2"/>
<path d="M344.6 155.8h68.5v54.2h-68.5zM222 172.3l2 2M222 173.3h2M246 163.1l2 2M246 164.1h2M344.6 186.2h68.5M97.4 218.6v2h-9v-2h11.1M132.2 218.6h1.9M136.1 218.6a4 4 0 0 1 4-4 4 4 0 0 1 4 4M136.1 218.6a4 4 0 0 0 4 4 4 4 0 0 0 4-4M136.1 218.6a4 4 0 0 0 4 4M136.1 218.6h-1.7l5.7 5.6"/>
<path d="M144.1 218.6a4 4 0 0 1-4 4M144.1 218.6h1.6l-5.6 5.6M246 215l2 2M246 216h2M254 213.2l2 2M254 214.2h2M268.7 213.4l2 2M268.7 214.4h2M268.7 210.4l2 2M268.7 211.4h2M269.7 211.4v23M35.4 234.4h2"/>
<path d="M35.4 233.4l1 1M36.4 234.4l1 1M113.1 233.5v11.8h-2v-9h2M140.1 222.6v1.6M149.1 236.3l2 2M149.1 237.3h2M149.1 233.4l2 2M149.1 234.4h2M173.6 234.4h2M173.6 232.9l2 2M173.6 233.9h2M173.6 233.4l2 2"/>
<path d="M174.6 233.9v.5M214 234.4h2M214 233.4l2 2M222 234.4h2M222 233.4l2 2M230 234.4h2M230 233.4l2 2M238 234.4h2M238 233.4l2 2M246 234.4h2M246 233.4l1 1M247 234.4l1 1"/>
<path d="M254 234.4h2M254 233.4l2 2M262 232.6l2 2M262 233.6h2M268.7 234.4h2M268.7 233.4l2 2M276.1 234.4h2M276.1 233.9h2M276.1 233.4l2 2M276.1 232.9l2 2M277.1 233.9v.5M282.5 239a3 3 0 0 1 2.4 3.3"/>
<path d="M293 239a2.98 2.98 0 0 0-1.9 3.3M126.3 260l.3 1 .2 2.4M129.8 260a4 4 0 0 0-.9 3.4M284 241.3v2M284 242.3h23.3M285 241.3l-2 2M285.8 241.3v2M286.8 241.3l-2 2M288 241.3v2M289 241.3l-2 2M290.2 241.3v2M291.2 241.3l-2 2"/>
<path d="M292 241.3v2M293 241.3l-2 2M293.5 241.9l-1.5 .4 1.5 .4M344.6 250.3h68.5v39.3h-68.5zM99.8 263.4h40.5M99.8 262.4v2M100.8 262.4l-2 2M125.6 262.4v2M126.6 262.4l-2 2M128 262.4v2M129 262.4l-2 2M129.8 262.4v2"/>
<path d="M130.8 262.4l-2 2M131.3 263l-1.5 .4 1.5 .4M344.6 272.7h68.5M344.6 267.2h68.5M344.6 278.7h68.5M384.1 267.2v22.4M0 287.1v10h10M344.6 283.9h68.5M420.1 287.1v10h-10"/>
</g>
<path d="M110.3 105.5l-.7 .8-.5 2h-1.7zM107.4 108.3h1.7l.1 1 1.1 1.8zM113.1 102.7v1.6l-2 .5-.8 .7zM110.3 111.1l.8 .7 2 .5v1.7zM134.4 218.6h1.7l.5 2 .7 .8zM144.1 218.6h1.6l-2.8 2.8 .6-.8zM88.4 218.6h9v2h-9zM111.1 236.3h2v9h-2zM140.1 222.6l2-.5 .8-.7-2.8 2.8zM137.3 221.4l.8 .7 2 .5v1.6z" fill="#000"/>
<g fill="#fff">
<path d="M346.9 9.5h27.5v5.4h-27.5z"/>
<path d="M405.1 273.8h4.1v3.9h-4.1z"/>
<path d="M346.8 187.4h51.8v4.1h-51.8z"/>
<path d="M357.7 193.9h54.2v4.1h-54.2z"/>
<path d="M346 251.2h27.6v4.2h-27.6z"/>
<path d="M373.6 251.2h1v4.2h-1z"/>
<path d="M374.6 251.2h2.2v4.2h-2.2z"/>
<path d="M346.8 157.6h27.9v4.1h-27.9z"/>
<path d="M359.3 164.1h37.3v4.1h-37.3z"/>
<path d="M359.7 285.1h8.4v3.3h-8.4z"/>
<path d="M405.5 279.4h1.7v3.7h-1.7z"/>
<path d="M367.7 274.1h14.3v3.3h-14.3z"/>
<path d="M347.2 16.6h29.6v5.1h-29.6z"/>
<path d="M348.5 258h44.2v3.6h-44.2z"/>
<path d="M361.9 279.8h20.4v3.3h-20.4z"/>
<path d="M404.8 268.8h2.9v3.3h-2.9z"/>
<path d="M360.7 268.5h14.3v3.3h-14.3z"/>
</g>
<path d="M346.8 161.3h28.4M346.8 191h52.7M346 254.9h28.1" fill="none" stroke="#000" stroke-width=".41"/>
<g fill="none" stroke="#000" stroke-width=".3">
<path d="M346.7 35.5h26.8M346.7 70.2h10.8M346.7 102.8h15.2M345 232.8h67.9v17.1h-67.9zM345 236h67.9M345 239.3h67.9M351.1 232.8v6.5M365.7 232.8v6.5M396.7 232.8v6.5M405.2 232.8v6.5M105.9 277.2h23.8M279.6 269.7h20.1"/>
<circle cx="102.4" cy="277.2" r="3"/>
<circle cx="276.1" cy="269.7" r="3"/>
</g>
<text font-size="4.9" x="346.9" y="13.9">PROJECT -:</text>
<text font-size="4.6" x="347.2" y="20.7">MF FACTORY</text>
<g font-size="4.2">
<text x="280.5" y="268">SECTION</text>
<text x="106.8" y="275.5">ELEVATION</text>
<text x="274.7" y="271.1">1</text>
<text x="100.8" y="278.6">A</text>
</g>
<g font-size="3.5">
<text x="111.3" y="22.6">1500</text>
<text x="153.2" y="25.8">LENGTH</text>
<text x="98.3" y="30.6">40</text>
<text x="111.6" y="30.6">1460</text>
<text x="153.1" y="33.8">NOTCH</text>
<text x="346.7" y="35.2">GENERAL NOTES:</text>
<text x="94.4" y="38.6">209</text>
<text x="104.6" y="38.6">517</text>
<text x="113.5" y="38.6">375</text>
<text x="120.5" y="38.6">152</text>
<text x="128.8" y="38.6">247</text>
<text x="153.1" y="41.8">RECESS</text>
<text x="108.3" y="46.6">1200</text>
<text x="123.9" y="46.6">300</text>
<text x="349.6" y="47.3">GRADE OF CONCRETE</text>
<text x="395.5" y="47.3">- M40</text>
<text x="153.1" y="49.8">WALL COLUMN/</text>
<text x="153.1" y="53.8">UPSTAND</text>
<text x="99.4" y="54.6">250</text>
<text x="109.4" y="54.6">715</text>
<text x="121.6" y="54.6">535</text>
<text x="153.1" y="57.8">N1/N2</text>
<text x="349.6" y="54.6">GRADE OF STEEL</text>
<text x="395.5" y="54.6">- Fe500</text>
<text x="109.8" y="62.6">1350</text>
<text x="125.7" y="62.6">150</text>
<text x="153.1" y="65.8">N1A/N2A</text>
<text x="349.6" y="62.3">STRIPPING STRENGTH</text>
<text x="395.5" y="62.3">- M20</text>
<text x="98.6" y="70.6">115</text>
<text x="108.6" y="70.6">1005</text>
<text x="123.1" y="70.6">380</text>
<text x="346.7" y="69.9">COVER</text>
<text x="99.3" y="77.3">T8@200mm C/C</text>
<text x="153.2" y="73.8">N12</text>
<text x="285.1" y="76.9">400</text>
<text x="351.8" y="76.8">WALL</text>
<text x="397.8" y="76.8">- 30mm</text>
<text x="111.3" y="81.4">1500</text>
<text x="132.1" y="81.4">520</text>
<text x="309.3" y="80.1">LENGTH</text>
<text x="351.8" y="83.5">CORBEL</text>
<text x="397.8" y="83.5">- 25mm</text>
<text x="109.2" y="89.4">1290</text>
<text x="120.7" y="89.4">120</text>
<text x="130.5" y="89.4">90</text>
<text x="153.1" y="84.6">N13</text>
<text x="279.9" y="84.9">385</text>
<text x="290.2" y="84.9">15</text>
<text x="309.3" y="88.1">RECESS</text>
<text x="153.1" y="92.6">N14</text>
<text x="279.3" y="92.9">350</text>
<text x="289.6" y="92.9">50</text>
<text x="349.6" y="91.6">ALL DIMENSIONS ARE IN MM</text>
<text x="92.6" y="97.4">150</text>
<text x="103.6" y="97.4">365</text>
<text x="113.2" y="97.4">600</text>
<text x="123.1" y="97.4">385</text>
<text x="153" y="100.6">N15</text>
<text x="285.1" y="100.9">400</text>
<text x="309.3" y="96.1">UPSTAND</text>
<text x="309.3" y="104.2">WALL COLUMN</text>
<text x="346.7" y="102.5">LEGENDS:</text>
<text x="278.7" y="108.9">200</text>
<text x="287.1" y="108.9">200</text>
<text x="309.3" y="112.2">N1A/N2A</text>
<text x="349.6" y="110.8">ERECTION MARK</text>
<text x="384.3" y="110.8">-</text>
<text x="278.5" y="116.9">272</text>
<text x="288.2" y="116.9">57</text>
<text x="294.2" y="116.9">71</text>
<text x="349.6" y="119.1">MOULD FACE</text>
<text x="384.2" y="119.1">-</text>
<text x="399.1" y="119.7">MF</text>
<text x="45.7" y="121.8" transform="rotate(-90 45.7 121.8)">N2/N3</text>
<text x="53.7" y="121.8" transform="rotate(-90 53.7 121.8)">SHEAR KEY</text>
<text x="61.7" y="121.8" transform="rotate(-90 61.7 121.8)">N11</text>
<text x="73" y="125.8" transform="rotate(-90 73 125.8)">1020</text>
<text x="81" y="125.8" transform="rotate(-90 81 125.8)">1020</text>
<text x="194.9" y="121.8" transform="rotate(-90 194.9 121.8)">N2A</text>
<text x="279" y="124.9">90</text>
<text x="286.8" y="124.9">110</text>
<text x="293" y="124.9">90</text>
<text x="309.3" y="120.2">N13</text>
<text x="26.4" y="131.3" transform="rotate(-90 26.4 131.3)">40</text>
<text x="175.6" y="131.7" transform="rotate(-90 175.6 131.7)">80</text>
<text x="285" y="131.6">110</text>
<text x="309.3" y="128.2">N14</text>
<text x="50.4" y="133.5" transform="rotate(-90 50.4 133.5)">200</text>
<text x="58.4" y="136" transform="rotate(-90 58.4 136)">100</text>
<text x="66.4" y="135.1" transform="rotate(-90 66.4 135.1)">74</text>
<text x="148.1" y="134.8" transform="rotate(-90 148.1 134.8)">40</text>
<text x="229" y="134.8" transform="rotate(-90 229 134.8)">40</text>
<text x="261" y="135.2" transform="rotate(-90 261 135.2)">80</text>
<text x="26.4" y="142.3" transform="rotate(-90 26.4 142.3)">620</text>
<text x="34.4" y="141.9" transform="rotate(-90 34.4 141.9)">660</text>
<text x="42.4" y="142" transform="rotate(-90 42.4 142)">675</text>
<text x="151.7" y="139.3">MEZZANINE</text>
<text x="151.7" y="143.3">LEVEL</text>
<text x="175.6" y="142.7" transform="rotate(-90 175.6 142.7)">580</text>
<text x="229" y="143.8" transform="rotate(-90 229 143.8)">620</text>
<text x="237" y="141.9" transform="rotate(-90 237 141.9)">660</text>
<text x="261" y="142.7" transform="rotate(-90 261 142.7)">580</text>
<text x="18.4" y="146.4" transform="rotate(-90 18.4 146.4)">1040</text>
<text x="50.4" y="144.6" transform="rotate(-90 50.4 144.6)">523</text>
<text x="81" y="146" transform="rotate(-90 81 146)">1000</text>
<text x="50.4" y="155.8" transform="rotate(-90 50.4 155.8)">600</text>
<text x="191.6" y="151.8" transform="rotate(-90 191.6 151.8)">1580</text>
<text x="245" y="151.8" transform="rotate(-90 245 151.8)">1580</text>
<text x="221" y="156.7" transform="rotate(-90 221 156.7)">2040</text>
<text x="346.8" y="160.9">CONTRACTOR -:</text>
<text x="18.4" y="165.7" transform="rotate(-90 18.4 165.7)">952</text>
<text x="42.4" y="164.4" transform="rotate(-90 42.4 164.4)">1490</text>
<text x="50.4" y="167.8" transform="rotate(-90 50.4 167.8)">600</text>
<text x="359.3" y="167.3">VME Precast Products</text>
<text x="18.4" y="174.7" transform="rotate(-90 18.4 174.7)">49</text>
<text x="50.4" y="179.8" transform="rotate(-90 50.4 179.8)">600</text>
<text x="183.6" y="177.2" transform="rotate(-90 183.6 177.2)">4083</text>
<text x="253" y="177.2" transform="rotate(-90 253 177.2)">4083</text>
<text x="10.4" y="187.3" transform="rotate(-90 10.4 187.3)">5095</text>
<text x="42.4" y="187.5" transform="rotate(-90 42.4 187.5)">910</text>
<text x="50.4" y="191.8" transform="rotate(-90 50.4 191.8)">600</text>
<text x="58.4" y="187.3" transform="rotate(-90 58.4 187.3)">4895</text>
<text x="73" y="187" transform="rotate(-90 73 187)">5065</text>
<text x="148.1" y="187.7" transform="rotate(-90 148.1 187.7)">5055</text>
<text x="213" y="187.3" transform="rotate(-90 213 187.3)">5095</text>
<text x="297.5" y="190.6">MF</text>
<text x="346.8" y="190.7">STRUCTURAL CONSULTANT -:</text>
<text x="18.4" y="197.1" transform="rotate(-90 18.4 197.1)">2000</text>
<text x="26.4" y="193.9" transform="rotate(-90 26.4 193.9)">4435</text>
<text x="34.4" y="193.9" transform="rotate(-90 34.4 193.9)">4435</text>
<text x="65.2" y="196.3" transform="rotate(-90 65.2 196.3)">T8@200mm C/C</text>
<text x="175.6" y="193.9" transform="rotate(-90 175.6 193.9)">4435</text>
<text x="191.6" y="193.9" transform="rotate(-90 191.6 193.9)">2595</text>
<text x="229" y="193.9" transform="rotate(-90 229 193.9)">4435</text>
<text x="237" y="193.9" transform="rotate(-90 237 193.9)">4435</text>
<text x="245" y="193.9" transform="rotate(-90 245 193.9)">2595</text>
<text x="261" y="193.5" transform="rotate(-90 261 193.5)">4395</text>
<text x="357.7" y="197.1">ES STRUCTURAL CONSULTANT</text>
<text x="50.4" y="203.8" transform="rotate(-90 50.4 203.8)">600</text>
<text x="221" y="207.7" transform="rotate(-90 221 207.7)">3055</text>
<text x="42.4" y="212.4" transform="rotate(-90 42.4 212.4)">1490</text>
<text x="50.4" y="215.8" transform="rotate(-90 50.4 215.8)">600</text>
<text x="80.6" y="215.5" transform="rotate(-90 80.6 215.5)">150</text>
<text x="267.7" y="215.5" transform="rotate(-90 267.7 215.5)">150</text>
<text x="18.4" y="227.4" transform="rotate(-90 18.4 227.4)">1055</text>
<text x="50.4" y="227" transform="rotate(-90 50.4 227)">523</text>
<text x="80.6" y="227.9" transform="rotate(-90 80.6 227.9)">1000</text>
<text x="183.6" y="227.5" transform="rotate(-90 183.6 227.5)">1012</text>
<text x="253" y="227.5" transform="rotate(-90 253 227.5)">1012</text>
<text x="267.7" y="227.9" transform="rotate(-90 267.7 227.9)">1000</text>
<text x="42.4" y="232" transform="rotate(-90 42.4 232)">530</text>
<text x="191.6" y="228.1" transform="rotate(-90 191.6 228.1)">920</text>
<text x="245" y="228.1" transform="rotate(-90 245 228.1)">920</text>
<text x="50.4" y="238.1" transform="rotate(-90 50.4 238.1)">250</text>
<text x="58.4" y="236" transform="rotate(-90 58.4 236)">100</text>
<text x="73" y="236" transform="rotate(-90 73 236)">30</text>
<text x="87.6" y="236.1" transform="rotate(-90 87.6 236.1)">25</text>
<text x="148.1" y="238.5" transform="rotate(-90 148.1 238.5)">145</text>
<text x="172.6" y="236.1" transform="rotate(-90 172.6 236.1)">25</text>
<text x="275.1" y="236.1" transform="rotate(-90 275.1 236.1)">25</text>
<text x="155.1" y="241.3">EGL</text>
<text x="278.7" y="240.3">90</text>
<text x="286.8" y="240.3">110</text>
<text x="293" y="240.3">90</text>
<text x="309.3" y="243.6">N4A/SHEAR KEY</text>
<text x="284.6" y="246.2">110</text>
<text x="93.7" y="253.4">150</text>
<text x="104.4" y="253.4">450</text>
<text x="113.4" y="253.4">450</text>
<text x="122.4" y="253.4">450</text>
<text x="142.3" y="256.6">N4/SHEAR KEY</text>
<text x="346" y="254.5">DRAWING TITLE</text>
<text x="374.6" y="254.5">-:</text>
<text x="109.2" y="261.4">1290</text>
<text x="121.1" y="261.4">120</text>
<text x="129.8" y="261.4">90</text>
<text x="142.3" y="264.6">N4A/SHEAR KEY</text>
</g>
<g font-size="3.4">
<text x="154.8" y="131">4000</text>
<text x="156.5" y="235">-1200</text>
<text x="405.1" y="276.9">A3</text>
</g>
<g font-size="3.2">
<text x="348.5" y="260.9">PW-GF-25-MOULD DRAWING</text>
<text x="405.5" y="282.4">0</text>
</g>
<g font-size="3">
<text x="359.3" y="172.9">Arihant Esta, 2g2, 2</text>
<text x="388.8" y="172.9">floor,</text>
<text x="359.3" y="176.2">No.370, Church Road, Mogappair East,</text>
<text x="359.3" y="179.5">Chennai-600037.</text>
<text x="359.3" y="182.8">Tel:+91- 98400 - 41400 / 90802 - 22066</text>
<text x="357.7" y="201.1">B167, 12th cross street, Jawahar Nagar,</text>
<text x="357.7" y="204.4">Palayamkottai, Tirunelveli-627007</text>
<text x="357.7" y="207.8">Cell No: +91 9865803764</text>
<text x="345.1" y="270.9">JOB NO. :</text>
<text x="360.7" y="271.1">ESP24075</text>
<text x="384.8" y="271.4">DRAWN BY:-</text>
<text x="404.8" y="271.4">IH</text>
<text x="345.1" y="276.8">ELEMENT NO. :</text>
<text x="367.7" y="276.8">PW-GF-25</text>
<text x="384.8" y="276.8">SHEET SIZE:-</text>
<text x="345.1" y="282.4">DWG. NO. :</text>
<text x="345.1" y="287.7">SCALE :</text>
<text x="360.5" y="287.7">1 : 50</text>
<text x="361.9" y="282.4">PW-GF-25(M1)</text>
<text x="384.8" y="282.4">REV.NO:-</text>
<text x="384.8" y="288">LEVEL. :</text>
</g>
<g font-size="2.8">
<text x="112.3" y="109.2">2</text>
<text x="131.6" y="109.2">1</text>
<text x="135.8" y="132.3">3</text>
<text x="139.3" y="219.5">4</text>
<text x="282.3" y="274.1">1 : 50</text>
<text x="108.6" y="281.6">1 : 50</text>
</g>
<g font-size="2.5">
<text x="345.9" y="238.6">Rev</text>
<text x="347.4" y="235.3">0</text>
<text x="353.6" y="235.3">26-05-25</text>
<text x="355.9" y="238.6">Date</text>
<text x="372" y="235.3">FOR APPROVAL</text>
<text x="375.3" y="238.6">Description</text>
<text x="398.2" y="238.6">Chkd</text>
<text x="406" y="238.6">Appd.</text>
<text x="366" y="245.4">REVISION SCHEDULE</text>
</g>
<g font-size="2.1">
<text x="399.5" y="235.2">PK</text>
<text x="407" y="235.2">PRC</text>
</g>
<text font-size="2" x="385.7" y="172">nd</text>
</svg>
